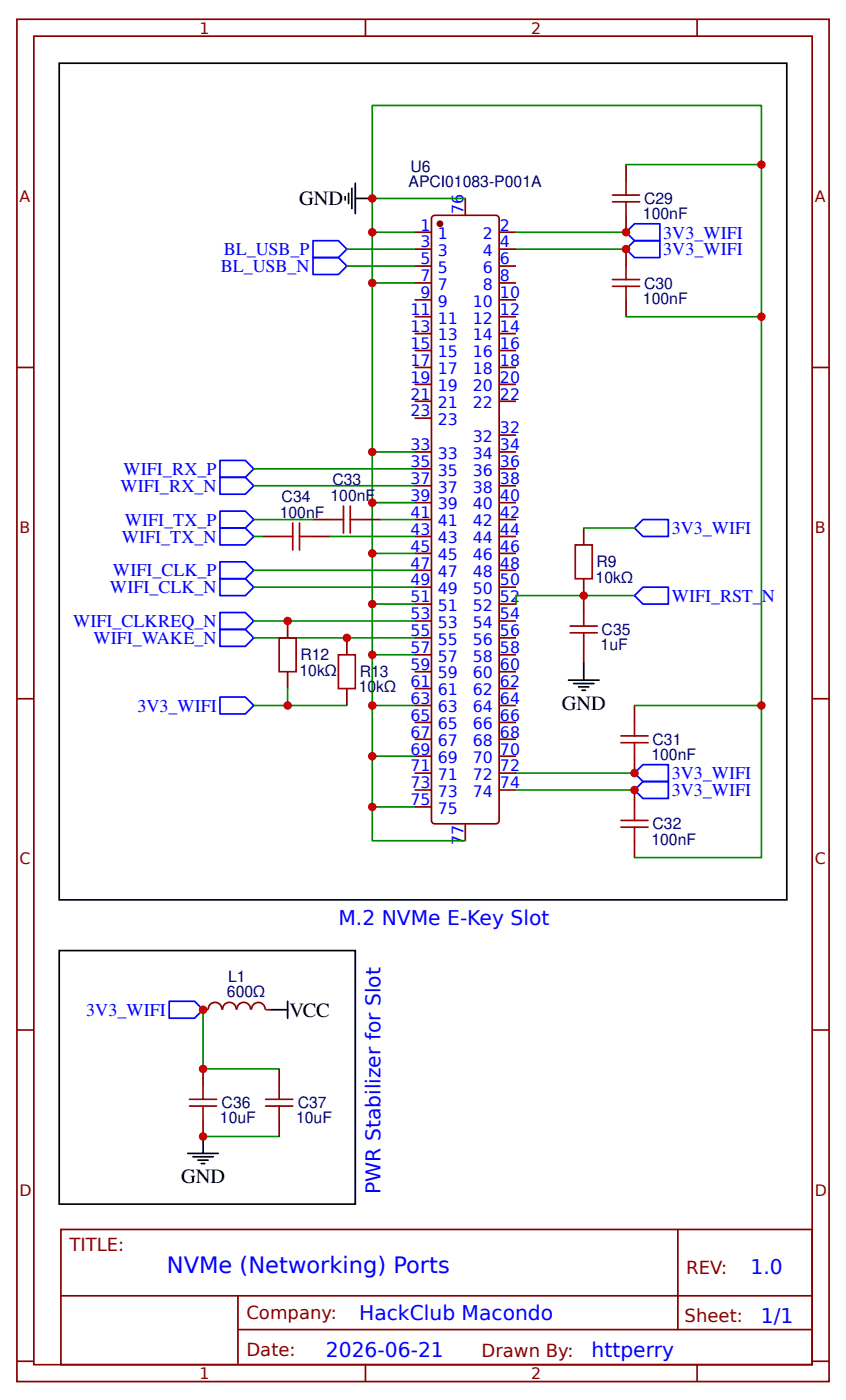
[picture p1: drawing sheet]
<svg xmlns="http://www.w3.org/2000/svg" width="132mm" height="219mm" viewBox="0 0 132 219" stroke-linecap="round" stroke-linejoin="round" font-family="sans-serif">
<g fill="none" stroke="#800" stroke-width=".26">
<path d="M2.6 3h127v213.3h-127zM5.3 5.7h121.7v207.9h-121.7zM57.1 3v2.7M109 3v2.7M64.8 36.4h2.7M64.8 39h2.7M67.7 33.8l9.8-.1 .3 .1 .3 .4v94.2l-.1 .3-.5 .3h-9.5l-.3-.1-.2-.5v-94.2zM72.8 31.1v2.6M78.1 36.4h2.6M78.1 39h2.6M97.9 25.8v2.6M97.9 33.7v2.7"/>
<path d="M97.9 39v2.6M2.6 57.5h2.7M64.8 57.5h2.7M64.8 41.6h2.7M64.8 44.3h2.7M64.8 46.9h2.7M64.8 49.6h2.7M64.8 52.2h2.7M64.8 54.9h2.7M78.1 57.5h2.6M78.1 41.6h2.6M78.1 44.3h2.6"/>
<path d="M78.1 46.9h2.6M78.1 49.6h2.6M78.1 52.2h2.6M78.1 54.9h2.6M97.9 46.9v2.7M127 57.5h2.6M64.8 60.2h2.7M64.8 62.8h2.7M64.8 70.7h2.7M64.8 73.4h2.7M64.8 76h2.7M64.8 78.7h2.7"/>
<path d="M64.8 65.5h2.7M78.1 60.2h2.6M78.1 62.8h2.6M78.1 68.1h2.6M78.1 70.7h2.6M78.1 73.4h2.6M78.1 76h2.6M78.1 78.7h2.6M41 84h2.7M45 97.2v2.7M48.9 84h2.7M48.9 81.3h2.7"/>
<path d="M54.2 99.9v2.6M56.9 81.3h2.6M64.8 99.9h2.7M64.8 97.2h2.7M64.8 94.6h2.7M64.8 91.9h2.7M64.8 89.3h2.7M64.8 86.6h2.7M64.8 84h2.7M64.8 81.3h2.7M78.1 99.9h2.6M78.1 97.2h2.6"/>
<path d="M78.1 94.6h2.6M78.1 91.9h2.6M78.1 89.3h2.6M78.1 86.6h2.6M78.1 84h2.6M78.1 81.3h2.6M91.3 82.7v2.6M91.3 90.6v5.3M2.6 109.4h2.7M45 105.1v2.7M54.2 107.8v2.6M64.8 118.4h2.7"/>
<path d="M64.8 115.7h2.7M64.8 113.1h2.7M64.8 110.4h2.7M64.8 107.8h2.7M64.8 105.1h2.7M64.8 102.5h2.7M78.1 118.4h2.6M78.1 115.7h2.6M78.1 113.1h2.6M78.1 110.4h2.6M78.1 107.8h2.6M78.1 105.1h2.6"/>
<path d="M78.1 102.5h2.6M91.3 101.2v2.6M99.2 110.4v2.7M99.2 118.4v2.6M127 109.4h2.6M64.8 126.3h2.7M64.8 123.7h2.7M64.8 121h2.7M72.8 129v2.6M78.1 123.7h2.6M78.1 121h2.6M99.2 123.7v2.6"/>
<path d="M99.2 131.6v2.6M31.7 158.1h.8M32.6 158a1.06 1.06 0 0 1 1-1.1 1.06 1.06 0 0 1 1.1 1.1M34.8 158a1.06 1.06 0 0 1 1.1-1.1 1.06 1.06 0 0 1 1 1.1M37.1 158a1.06 1.06 0 0 1 1-1.1 1.06 1.06 0 0 1 1.1 1.1M39.3 158a1.06 1.06 0 0 1 1.1-1.1 1.06 1.06 0 0 1 1.1 1.1M41.5 158.1h.8M2.6 161.2h2.7M31.7 167.3v2.7M31.7 175.3v2.6M43.7 167.3v2.7M43.7 175.3v2.6"/>
<path d="M127 161.2h2.6M9.5 192.5h117.5v21.1h-117.5zM106 192.5v15.6M2.6 213.1h2.7M9.6 202.8h117.3M37.2 208.1h89.7M37.2 202.8v10.6M57.1 213.6v2.7M109 213.6v2.7M127 213.1h2.6"/>
</g>
<circle cx="68.8" cy="35" r=".4" fill="#800" stroke="#800" stroke-width=".26"/>
<g fill="none" stroke="#000" stroke-width=".26">
<path d="M9.3 9.9h113.7v131h-113.7zM54 30.8v.5M54.5 30.3v1.6M55 29.5v3.1M55.6 31.1h2.6M55.6 28.7v4.7M88.9 106.5h4.8M89.7 107h3.2M90.5 107.5h1.6M91 108.1h.5M91.3 103.8v2.7M9.3 148.8h46.3v39.7h-46.3z"/>
<path d="M42.3 158.1h2.7M45 156.7v2.7M31.7 177.9v2.7M29.4 180.6h4.7M30.2 181.1h3.1M31 181.6h1.5M31.5 182.1h.5"/>
</g>
<g fill="none" stroke="#080" stroke-width=".26">
<path d="M54.2 39h10.6M58.2 36.4h6.6M72.8 31.1h-14.6v100.5h14.6M80.7 36.4h17.2M80.7 39h17.2M97.9 25.8h21.2v23.8h-21.2M119.1 25.8v-9.3h-60.9v14.6M54.2 41.6h10.6M58.2 44.3h6.6M119.1 49.6v60.8M39.7 73.4h25.1M39.7 76h25.1"/>
<path d="M58.2 70.7h6.6M58.2 78.7h6.6M39.7 81.3h9.2M39.7 84h1.3M39.7 89.3h25.1M39.7 91.9h25.1M39.7 97.2h25.1M39.7 99.9h25.1M51.6 84h13.2M58.2 86.6h6.6M58.2 94.6h6.6M59.5 81.3h5.3"/>
<path d="M91.3 82.7h7.9M99.2 93.2h-18.5v1.4M39.7 110.4h14.5M45 107.8v2.6M58.2 102.5h6.6M58.2 110.4h6.6M58.2 118.4h6.6M99.2 110.4h19.9v23.8h-19.9M58.2 126.3h6.6M80.7 121h18.5M80.7 123.7h18.5M31.7 158.1v9.2h12"/>
<path d="M31.7 177.9h12"/>
</g>
<g fill="none" stroke="#00f" stroke-width=".26">
<path d="M48.9 37.7h4l1.3 1.3-1.3 1.3h-4zM97.9 39l1.3-1.3h4v2.6h-4zM99.2 35h4v2.7h-4l-1.3-1.3zM48.9 40.3h4l1.3 1.3-1.3 1.4h-4zM34.4 72.1h4l1.3 1.3-1.3 1.3h-4zM34.4 74.7h4l1.3 1.3-1.3 1.4h-4zM34.4 80h4l1.3 1.3-1.3 1.4h-4zM34.4 82.7h4l1.3 1.3-1.3 1.3h-4zM34.4 87.9h4l1.3 1.4-1.3 1.3h-4zM34.4 90.6h4l1.3 1.3-1.3 1.3h-4zM34.4 95.9h4l1.3 1.3-1.3 1.3h-4zM34.4 98.5h4l1.3 1.4-1.3 1.3h-4z"/>
<path d="M99.2 93.2l1.3-1.3h4v2.7h-4zM99.2 82.7l1.3-1.4h4v2.7h-4zM34.4 109.1h4l1.3 1.3-1.3 1.4h-4zM99.2 121l1.3-1.3h4v2.6h-4zM99.2 123.7l1.3-1.4h4v2.7h-4zM26.5 156.7h3.9l1.3 1.4-1.3 1.3h-3.9z"/>
</g>
<g fill="none" stroke="#a00000" stroke-width=".26">
<path d="M95.8 31.6h4.2M95.8 30.5h4.2M97.9 28.4v2.1M97.9 31.6v2.1M95.8 44.8h4.2M95.8 43.8h4.2M97.9 41.6v2.2M97.9 44.8v2.1M53.7 79.2v4.2M54.8 79.2v4.2M43.7 99.9h2.6v5.2h-2.6zM43.7 84h2.1"/>
<path d="M45.8 81.9v4.2M46.8 81.9v4.2M46.8 84h2.1M51.6 81.3h2.1M54.8 81.3h2.1M89.2 99.1h4.2M89.2 98h4.2M90 85.3h2.6v5.3h-2.6zM91.3 95.9v2.1M91.3 99.1v2.1M52.9 102.5h2.7v5.3h-2.7zM97.1 116.3h4.2"/>
<path d="M97.1 115.2h4.2M99.2 113.1v2.1M99.2 116.3v2.1M97.1 129.5h4.2M97.1 128.4h4.2M99.2 126.3v2.1M99.2 129.5v2.1M29.6 173.1h4.3M29.6 172.1h4.3M31.7 170v2.1M31.7 173.1v2.2M41.5 173.1h4.3"/>
<path d="M41.5 172.1h4.3M43.7 170v2.1M43.7 173.1v2.2"/>
</g>
<g fill="#c00">
<circle cx="58.2" cy="36.4" r=".66"/>
<circle cx="58.2" cy="70.8" r=".66"/>
<circle cx="58.2" cy="78.7" r=".66"/>
<circle cx="58.2" cy="86.6" r=".66"/>
<circle cx="58.2" cy="94.6" r=".66"/>
<circle cx="58.2" cy="102.5" r=".66"/>
<circle cx="58.2" cy="126.3" r=".66"/>
<circle cx="58.2" cy="31.1" r=".66"/>
<circle cx="58.2" cy="44.3" r=".66"/>
<circle cx="58.2" cy="110.4" r=".66"/>
<circle cx="58.2" cy="118.4" r=".66"/>
<circle cx="31.8" cy="158.1" r=".66"/>
<circle cx="97.9" cy="39" r=".66"/>
<circle cx="97.9" cy="36.4" r=".66"/>
<circle cx="99.2" cy="121" r=".66"/>
<circle cx="99.2" cy="123.7" r=".66"/>
<circle cx="119.1" cy="49.6" r=".66"/>
<circle cx="119.1" cy="110.4" r=".66"/>
<circle cx="119.1" cy="25.8" r=".66"/>
<circle cx="91.3" cy="93.2" r=".66"/>
<circle cx="45" cy="97.2" r=".66"/>
<circle cx="54.2" cy="99.9" r=".66"/>
<circle cx="45" cy="110.4" r=".66"/>
<circle cx="31.8" cy="177.9" r=".66"/>
<circle cx="31.8" cy="167.3" r=".66"/>
</g>
<text font-size="3.5" fill="#00f" x="26.1" y="199.2">NVMe (Networking) Ports</text>
<g font-size="3.2">
<text x="46.8" y="32.2">GND</text>
<text x="87.8" y="111.1">GND</text>
<text x="45.3" y="159.2">VCC</text>
<text x="28.3" y="185.2">GND</text>
</g>
<g font-size="3.2" fill="#00f">
<text x="52.9" y="144.8">M.2 NVMe E-Key Slot</text>
<text x="59.5" y="186.9" transform="rotate(-90 59.5 186.9)">PWR Stabilizer for Slot</text>
<text x="117.4" y="199.4">1.0</text>
<text x="56.2" y="206.6">HackClub Macondo</text>
<text x="119" y="207.1">1/1</text>
<text x="51" y="212.4">2026-06-21</text>
<text x="92.5" y="212.4">httperry</text>
</g>
<g font-size="2.8" fill="#00f">
<text x="35" y="40">BL_USB_P</text>
<text x="103.7" y="37.3">3V3_WIFI</text>
<text x="103.7" y="40">3V3_WIFI</text>
<text x="34.5" y="42.6">BL_USB_N</text>
<text x="18.9" y="77">WIFI_RX_N</text>
<text x="19.3" y="74.4">WIFI_RX_P</text>
<text x="19.5" y="82.3">WIFI_TX_P</text>
<text x="105" y="83.6">3V3_WIFI</text>
<text x="19.1" y="85">WIFI_TX_N</text>
<text x="17.2" y="92.9">WIFI_CLK_N</text>
<text x="17.7" y="90.2">WIFI_CLK_P</text>
<text x="105" y="94.2">WIFI_RST_N</text>
<text x="11.4" y="98.2">WIFI_CLKREQ_N</text>
<text x="14.6" y="100.8">WIFI_WAKE_N</text>
<text x="21.5" y="111.4">3V3_WIFI</text>
<text x="105" y="122">3V3_WIFI</text>
<text x="105" y="124.7">3V3_WIFI</text>
<text x="13.5" y="159">3V3_WIFI</text>
</g>
<g font-size="2.8" fill="#800">
<text x="10.8" y="195.9">TITLE:</text>
<text x="107.3" y="199.4">REV:</text>
<text x="38.5" y="206.5">Company:</text>
<text x="107.1" y="207">Sheet:</text>
<text x="38.5" y="212.3">Date:</text>
<text x="75.3" y="212.4">Drawn By:</text>
</g>
<g font-size="2.5" fill="#800">
<text x="31.2" y="5.3">1</text>
<text x="83.1" y="5.3">2</text>
<text x="3" y="31.6">A</text>
<text x="127.4" y="31.6">A</text>
<text x="3" y="83.4">B</text>
<text x="127.4" y="83.4">B</text>
<text x="3" y="135.3">C</text>
<text x="127.4" y="135.3">C</text>
<text x="3" y="187.2">D</text>
<text x="127.4" y="187.2">D</text>
<text x="31.2" y="215.9">1</text>
<text x="83.1" y="215.9">2</text>
</g>
<g font-size="2.5" fill="#000080">
<text x="63.9" y="29.3">APCI01083-P001A</text>
<text x="64.2" y="26.9">U6</text>
<text x="100.5" y="34.3">100nF</text>
<text x="100.7" y="31.9">C29</text>
<text x="100.5" y="47.6">100nF</text>
<text x="100.7" y="45.2">C30</text>
<text x="52" y="76">C33</text>
<text x="43.7" y="81.1">100nF</text>
<text x="44" y="78.6">C34</text>
<text x="51.7" y="78.4">100nF</text>
<text x="93.3" y="88.8">R9</text>
<text x="93.1" y="91.2">10kΩ</text>
<text x="93.9" y="101.8">1uF</text>
<text x="94.1" y="99.4">C35</text>
<text x="46.8" y="105.8">10kΩ</text>
<text x="47" y="103.4">R12</text>
<text x="56.2" y="106">R13</text>
<text x="56.1" y="108.4">10kΩ</text>
<text x="101.9" y="119">100nF</text>
<text x="102" y="116.6">C31</text>
<text x="102" y="129.8">C32</text>
<text x="101.9" y="132.2">100nF</text>
<text x="35.7" y="153.7">L1</text>
<text x="35.5" y="156.1">600Ω</text>
<text x="34.7" y="173.5">C36</text>
<text x="46.6" y="173.5">C37</text>
<text x="34.4" y="175.9">10uF</text>
<text x="46.3" y="175.9">10uF</text>
</g>
<g font-size="2.5" fill="#00f">
<text x="72.5" y="33.6" transform="rotate(-90 72.5 33.6)">76</text>
<text x="65.8" y="41.4">5</text>
<text x="65.8" y="38.7">3</text>
<text x="65.8" y="36.1">1</text>
<text x="68.4" y="40.1">3</text>
<text x="68.4" y="37.4">1</text>
<text x="75.5" y="37.4">2</text>
<text x="75.5" y="40.1">4</text>
<text x="78.2" y="36.1">2</text>
<text x="78.2" y="38.7">4</text>
<text x="78.2" y="41.4">6</text>
<text x="65.8" y="46.7">9</text>
<text x="65.8" y="44">7</text>
<text x="68.4" y="48">9</text>
<text x="68.4" y="45.3">7</text>
<text x="68.4" y="42.7">5</text>
<text x="73.9" y="48">10</text>
<text x="75.5" y="42.7">6</text>
<text x="75.5" y="45.3">8</text>
<text x="78.2" y="44">8</text>
<text x="78.2" y="46.7">10</text>
<text x="64.2" y="52">13</text>
<text x="64.2" y="49.3">11</text>
<text x="68.4" y="53.3">13</text>
<text x="68.4" y="50.6">11</text>
<text x="73.9" y="50.6">12</text>
<text x="73.9" y="53.3">14</text>
<text x="78.2" y="49.3">12</text>
<text x="78.2" y="52">14</text>
<text x="64.2" y="59.9">19</text>
<text x="64.2" y="57.3">17</text>
<text x="64.2" y="54.6">15</text>
<text x="68.4" y="58.6">17</text>
<text x="68.4" y="55.9">15</text>
<text x="73.9" y="55.9">16</text>
<text x="73.9" y="58.6">18</text>
<text x="78.2" y="54.6">16</text>
<text x="78.2" y="57.3">18</text>
<text x="78.2" y="59.9">20</text>
<text x="64.2" y="65.2">23</text>
<text x="64.2" y="62.5">21</text>
<text x="68.4" y="63.9">21</text>
<text x="68.4" y="61.2">19</text>
<text x="73.9" y="61.2">20</text>
<text x="73.9" y="63.9">22</text>
<text x="78.2" y="62.5">22</text>
<text x="64.2" y="70.5">33</text>
<text x="68.4" y="71.8">33</text>
<text x="68.4" y="66.5">23</text>
<text x="73.9" y="69.2">32</text>
<text x="73.9" y="71.8">34</text>
<text x="78.2" y="67.8">32</text>
<text x="78.2" y="70.5">34</text>
<text x="64.2" y="75.8">37</text>
<text x="64.2" y="73.1">35</text>
<text x="68.4" y="77.1">37</text>
<text x="68.4" y="74.5">35</text>
<text x="73.9" y="74.5">36</text>
<text x="73.9" y="77.1">38</text>
<text x="78.2" y="73.1">36</text>
<text x="78.2" y="75.8">38</text>
<text x="64.2" y="83.7">43</text>
<text x="64.2" y="81.1">41</text>
<text x="64.2" y="78.4">39</text>
<text x="68.4" y="82.4">41</text>
<text x="68.4" y="79.7">39</text>
<text x="73.9" y="79.7">40</text>
<text x="73.9" y="82.4">42</text>
<text x="78.2" y="78.4">40</text>
<text x="78.2" y="81.1">42</text>
<text x="78.2" y="83.7">44</text>
<text x="64.2" y="89">47</text>
<text x="64.2" y="86.4">45</text>
<text x="68.4" y="87.7">45</text>
<text x="68.4" y="85">43</text>
<text x="73.9" y="85">44</text>
<text x="73.9" y="87.7">46</text>
<text x="78.2" y="86.4">46</text>
<text x="78.2" y="89">48</text>
<text x="64.2" y="94.3">51</text>
<text x="64.2" y="91.7">49</text>
<text x="68.4" y="95.6">51</text>
<text x="68.4" y="93">49</text>
<text x="68.4" y="90.3">47</text>
<text x="73.9" y="90.3">48</text>
<text x="73.9" y="93">50</text>
<text x="73.9" y="95.6">52</text>
<text x="78.2" y="91.7">50</text>
<text x="78.2" y="94.3">52</text>
<text x="64.2" y="99.6">55</text>
<text x="64.2" y="96.9">53</text>
<text x="68.4" y="100.9">55</text>
<text x="68.4" y="98.3">53</text>
<text x="73.9" y="98.3">54</text>
<text x="73.9" y="100.9">56</text>
<text x="78.2" y="96.9">54</text>
<text x="78.2" y="99.6">56</text>
<text x="64.2" y="107.5">61</text>
<text x="64.2" y="104.9">59</text>
<text x="64.2" y="102.2">57</text>
<text x="68.4" y="106.2">59</text>
<text x="68.4" y="103.6">57</text>
<text x="73.9" y="103.6">58</text>
<text x="73.9" y="106.2">60</text>
<text x="78.2" y="102.2">58</text>
<text x="78.2" y="104.9">60</text>
<text x="78.2" y="107.5">62</text>
<text x="64.2" y="112.8">65</text>
<text x="64.2" y="110.2">63</text>
<text x="68.4" y="111.5">63</text>
<text x="68.4" y="108.8">61</text>
<text x="73.9" y="108.8">62</text>
<text x="73.9" y="111.5">64</text>
<text x="78.2" y="110.2">64</text>
<text x="78.2" y="112.8">66</text>
<text x="64.2" y="118.1">69</text>
<text x="64.2" y="115.5">67</text>
<text x="68.4" y="119.4">69</text>
<text x="68.4" y="116.8">67</text>
<text x="68.4" y="114.1">65</text>
<text x="73.9" y="114.1">66</text>
<text x="73.9" y="116.8">68</text>
<text x="73.9" y="119.4">70</text>
<text x="78.2" y="115.5">68</text>
<text x="78.2" y="118.1">70</text>
<text x="64.2" y="123.4">73</text>
<text x="64.2" y="120.8">71</text>
<text x="68.4" y="124.7">73</text>
<text x="68.4" y="122.1">71</text>
<text x="73.9" y="122.1">72</text>
<text x="73.9" y="124.7">74</text>
<text x="78.2" y="120.8">72</text>
<text x="78.2" y="123.4">74</text>
<text x="64.2" y="126">75</text>
<text x="68.4" y="127.4">75</text>
<text x="72.5" y="132.2" transform="rotate(-90 72.5 132.2)">77</text>
</g>
</svg>
